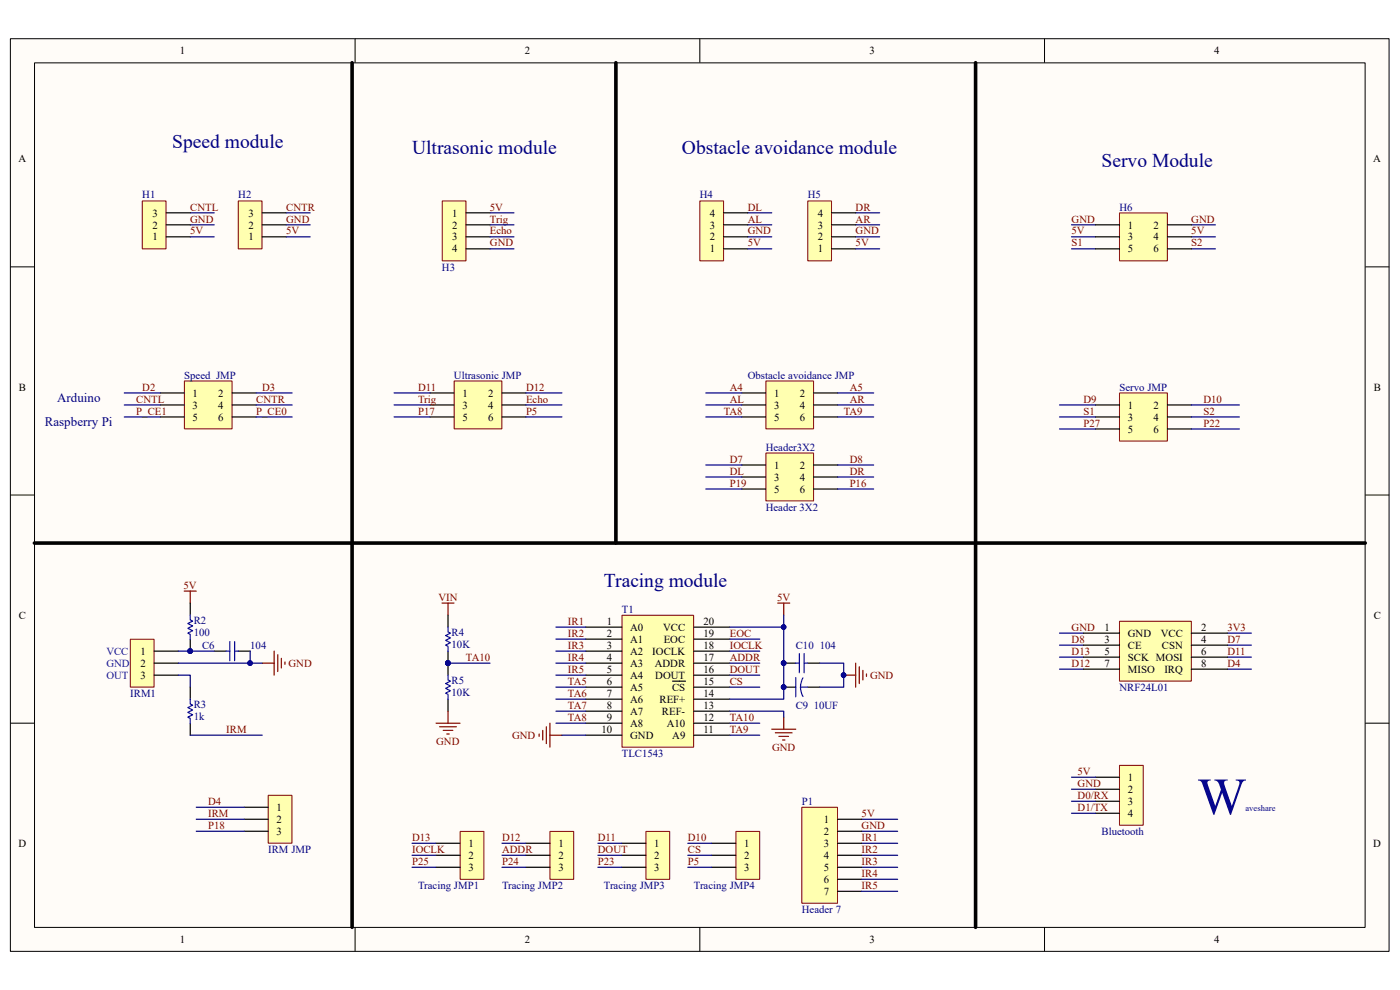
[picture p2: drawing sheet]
<svg xmlns="http://www.w3.org/2000/svg" width="297mm" height="210mm" viewBox="0 0 297 210" stroke-linecap="round" stroke-linejoin="round" font-family="sans-serif">
<path d="M2.2 8.3h292.5v193.5h-292.5z" fill="#fffcf8"/>
<path d="M2.2 8.2h292.5v193.6h-292.5z" fill="none" stroke="#000" stroke-width=".21"/>
<path d="M7.4 13.4h282.2v183.3h-282.2z" fill="#fffcf8"/>
<g fill="none" stroke="#000" stroke-width=".21">
<path d="M7.3 13.3h282.3v183.4h-282.3zM75.3 8.2v5.1M148.5 8.2v5.1M221.6 8.2v5.1M2.2 56.6h5.1M289.6 56.6h5.1M2.2 105h5.1M289.6 105h5.1M2.2 153.4h5.1M289.6 153.4h5.1M75.3 196.7v5.1M148.5 196.7v5.1"/>
<path d="M221.6 196.7v5.1"/>
</g>
<path d="M27.7 135.6h5v10.2h-5z" fill="#ffffb0"/>
<path d="M27.6 135.6h5.1v10.2h-5.1z" fill="none" stroke="#800000" stroke-width=".21"/>
<path d="M32.7 138.1h5.1M40.4 127.9v2.6M40.4 135.6v2.5M45.4 138.1h2.6M50.5 138.1h2.6M32.7 140.7h5.1M32.7 143.2h5.1M40.4 145.8v2.5M40.4 153.4v2.6" fill="none" stroke="#000" stroke-width=".25"/>
<path d="M39.1 125.4h2.5M40.4 125.4v2.5M58.2 138.1v5.1M58.9 138.9v3.6M59.7 139.6v2.1M55.6 140.7h2.6M60.4 140.4v.5" fill="none" stroke="#800000" stroke-width=".25"/>
<g fill="#000080" stroke="#000080" stroke-width=".21">
<circle cx="40.3" cy="138.1" r=".49"/>
<circle cx="53" cy="140.7" r=".49"/>
</g>
<path d="M40.4 130.5v1l.5 .3-1.1 .5 1.1 .5-1.1 .5 1.1 .5-1.1 .5 .6 .3v1M48 138.1h.7M48.7 136.1v4.1M49.8 136.1v4.1M49.8 138.1h.7M40.4 148.3v1l.5 .3-1.1 .5 1.1 .5-1.1 .5 1.1 .5-1.1 .5 .6 .3v1" fill="none" stroke="#00f" stroke-width=".25"/>
<path d="M37.8 138.1h7.6M53.1 138.1v2.6M37.8 140.7h17.8M37.8 143.2h2.6v2.6M40.4 156h15.2" fill="none" stroke="#000080" stroke-width=".25"/>
<path d="M56.9 168.7h5v10.2h-5z" fill="#ffffb0"/>
<path d="M56.9 168.7h5v10.2h-5z" fill="none" stroke="#800000" stroke-width=".21"/>
<path d="M51.8 171.2h5.1M51.8 173.8h5.1M51.8 176.3h5.1" fill="none" stroke="#000" stroke-width=".25"/>
<path d="M224.8 134.3h5.1M224.8 136.8h5.1M224.8 139.4h5.1M260.4 134.3h5.1M260.4 136.8h5.1M260.4 139.4h5.1M224.8 141.9h5.1M260.4 141.9h5.1M41.6 171.2h10.2M41.6 173.8h10.2M41.6 176.3h10.2" fill="none" stroke="#000080" stroke-width=".25"/>
<path d="M237.5 131.8h15.2v12.7h-15.2z" fill="#ffffb0"/>
<path d="M237.5 131.8h15.2v12.7h-15.2z" fill="none" stroke="#800000" stroke-width=".21"/>
<path d="M229.9 134.3h7.6M229.9 136.8h7.6M229.9 139.4h7.6M252.7 134.3h7.7M252.7 136.8h7.7M252.7 139.4h7.7M229.9 141.9h7.6M252.7 141.9h7.7" fill="none" stroke="#000" stroke-width=".25"/>
<g fill="none" stroke="#000080" stroke-width=".25">
<path d="M158.6 47.7h5.1M158.6 50.2h5.1M158.6 45.1h5.1M181.5 47.7h5.1M181.5 50.2h5.1M181.5 45.1h5.1M227.3 47.7h5.1M227.3 50.2h5.1M227.3 52.8h5.1M252.7 47.7h5.1M252.7 50.2h5.1M252.7 52.8h5.1"/>
<path d="M182.8 173.8h7.6M182.8 176.3h7.6M182.8 178.9h7.6M182.8 181.4h7.6M182.8 184h7.6"/>
</g>
<path d="M93.9 42.7h4.9v12.6h-4.9z" fill="#ffffb0"/>
<path d="M93.8 42.6h5v12.7h-5z" fill="none" stroke="#800000" stroke-width=".21"/>
<path d="M98.9 45.1h5M98.9 47.7h5M98.9 50.2h5M98.9 52.8h5" fill="none" stroke="#000" stroke-width=".25"/>
<path d="M103.9 45.1h5.1M103.9 47.7h5.1M103.9 50.2h5.1M103.9 52.8h5.1" fill="none" stroke="#000080" stroke-width=".25"/>
<path d="M39.2 80.9h10v10.1h-10z" fill="#ffffb0"/>
<path d="M39.1 80.8h10.1v10.2h-10.1z" fill="none" stroke="#800000" stroke-width=".21"/>
<path d="M34 83.4h5.1M34 85.9h5.1M34 88.4h5.1M49.3 83.4h5M49.3 85.9h5M49.3 88.4h5" fill="none" stroke="#000" stroke-width=".25"/>
<path d="M26.4 83.4h7.6M26.4 85.9h7.6M26.4 88.4h7.6M54.3 83.4h7.7M54.3 85.9h7.7M54.3 88.4h7.7" fill="none" stroke="#000080" stroke-width=".25"/>
<path d="M96.4 80.9h10.1v10.1h-10.1z" fill="#ffffb0"/>
<path d="M96.4 80.8h10.1v10.2h-10.1z" fill="none" stroke="#800000" stroke-width=".21"/>
<path d="M91.2 83.4h5.1M91.2 85.9h5.1M91.2 88.4h5.1M106.5 83.4h5.1M106.5 85.9h5.1M106.5 88.4h5.1" fill="none" stroke="#000" stroke-width=".25"/>
<path d="M83.6 83.4h7.6M83.6 85.9h7.6M83.6 88.4h7.6M111.6 83.4h7.6M111.6 85.9h7.6M111.6 88.4h7.6" fill="none" stroke="#000080" stroke-width=".25"/>
<path d="M162.5 80.9h10.1v10.1h-10.1z" fill="#ffffb0"/>
<path d="M162.5 80.8h10.1v10.2h-10.1z" fill="none" stroke="#800000" stroke-width=".21"/>
<path d="M157.4 83.4h5M157.4 85.9h5M157.4 88.4h5M172.6 83.4h5.1M172.6 85.9h5.1M172.6 88.4h5.1" fill="none" stroke="#000" stroke-width=".25"/>
<path d="M149.7 83.4h7.7M149.7 85.9h7.7M149.7 88.4h7.7M177.7 83.4h7.6M177.7 85.9h7.6M177.7 88.4h7.6" fill="none" stroke="#000080" stroke-width=".25"/>
<path d="M237.5 83.4h10.1v10.2h-10.1z" fill="#ffffb0"/>
<path d="M237.5 83.4h10.1v10.2h-10.1z" fill="none" stroke="#800000" stroke-width=".21"/>
<path d="M232.4 85.9h5.1M232.4 88.4h5.1M232.4 91h5.1M247.7 85.9h5M247.7 88.4h5M247.7 91h5" fill="none" stroke="#000" stroke-width=".25"/>
<path d="M224.8 85.9h7.6M224.8 88.4h7.6M224.8 91h7.6M252.7 85.9h10.2M252.7 88.4h10.2M252.7 91h10.2" fill="none" stroke="#000080" stroke-width=".25"/>
<path d="M97.7 176.4h5v10.1h-5z" fill="#ffffb0"/>
<path d="M97.6 176.4h5.1v10.1h-5.1z" fill="none" stroke="#800000" stroke-width=".21"/>
<path d="M92.5 178.9h5.1M92.5 181.4h5.1M92.5 184h5.1" fill="none" stroke="#000" stroke-width=".25"/>
<path d="M116.7 176.4h5v10.1h-5z" fill="#ffffb0"/>
<path d="M116.7 176.4h5v10.1h-5z" fill="none" stroke="#800000" stroke-width=".21"/>
<path d="M111.6 178.9h5.1M111.6 181.4h5.1M111.6 184h5.1" fill="none" stroke="#000" stroke-width=".25"/>
<path d="M137.1 176.4h5v10.1h-5z" fill="#ffffb0"/>
<path d="M137 176.4h5.1v10.1h-5.1z" fill="none" stroke="#800000" stroke-width=".21"/>
<path d="M131.9 178.9h5.1M131.9 181.4h5.1M131.9 184h5.1" fill="none" stroke="#000" stroke-width=".25"/>
<path d="M87.4 178.9h5.1M106.5 178.9h5.1M126.8 178.9h5.1M87.4 181.4h5.1M87.4 184h5.1M106.5 181.4h5.1M106.5 184h5.1M126.8 181.4h5.1M126.8 184h5.1" fill="none" stroke="#000080" stroke-width=".25"/>
<path d="M237.5 45.2h10.1v10.1h-10.1z" fill="#ffffb0"/>
<path d="M237.5 45.2h10.1v10.1h-10.1z" fill="none" stroke="#800000" stroke-width=".21"/>
<path d="M232.4 47.7h5.1M232.4 50.2h5.1M232.4 52.8h5.1M247.7 47.7h5M247.7 50.2h5M247.7 52.8h5" fill="none" stroke="#000" stroke-width=".25"/>
<path d="M40.4 45.1h5M40.4 47.7h5M40.4 50.2h5M60.7 45.1h5.1M60.7 47.7h5.1M60.7 50.2h5.1" fill="none" stroke="#000080" stroke-width=".25"/>
<path d="M30.2 42.7h5v10.1h-5z" fill="#ffffb0"/>
<path d="M30.2 42.6h5v10.2h-5z" fill="none" stroke="#800000" stroke-width=".21"/>
<path d="M35.3 50.2h5.1M35.3 47.7h5.1M35.3 45.1h5.1" fill="none" stroke="#000" stroke-width=".25"/>
<path d="M50.6 42.7h5v10.1h-5z" fill="#ffffb0"/>
<path d="M50.5 42.6h5.1v10.2h-5.1z" fill="none" stroke="#800000" stroke-width=".21"/>
<path d="M55.6 50.2h5.1M55.6 47.7h5.1M55.6 45.1h5.1" fill="none" stroke="#000" stroke-width=".25"/>
<path d="M148.5 42.7h5v12.6h-5z" fill="#ffffb0"/>
<path d="M148.5 42.6h5v12.7h-5z" fill="none" stroke="#800000" stroke-width=".21"/>
<path d="M153.5 52.8h5.1M153.5 50.2h5.1M153.5 47.7h5.1M153.5 45.1h5.1" fill="none" stroke="#000" stroke-width=".25"/>
<path d="M171.4 42.7h5v12.6h-5z" fill="#ffffb0"/>
<path d="M171.4 42.6h5v12.7h-5z" fill="none" stroke="#800000" stroke-width=".21"/>
<path d="M176.4 52.8h5.1M176.4 50.2h5.1M176.4 47.7h5.1M176.4 45.1h5.1" fill="none" stroke="#000" stroke-width=".25"/>
<path d="M158.6 52.8h5.1M181.5 52.8h5.1" fill="none" stroke="#000080" stroke-width=".25"/>
<path d="M237.5 162.4h5v12.6h-5z" fill="#ffffb0"/>
<path d="M237.5 162.3h5v12.7h-5z" fill="none" stroke="#800000" stroke-width=".21"/>
<path d="M232.4 164.9h5.1M232.4 167.4h5.1M232.4 170h5.1M232.4 172.5h5.1" fill="none" stroke="#000" stroke-width=".25"/>
<path d="M227.3 164.9h5.1M227.3 167.4h5.1M227.3 170h5.1M227.3 172.5h5.1" fill="none" stroke="#000080" stroke-width=".25"/>
<path d="M162.5 96.1h10.1v10.2h-10.1z" fill="#ffffb0"/>
<path d="M162.5 96.1h10.1v10.2h-10.1z" fill="none" stroke="#800000" stroke-width=".21"/>
<path d="M157.4 98.6h5M172.6 98.6h5.1M157.4 101.2h5M157.4 103.7h5M172.6 101.2h5.1M172.6 103.7h5.1" fill="none" stroke="#000" stroke-width=".25"/>
<path d="M149.7 98.6h7.7M177.7 98.6h7.6M149.7 101.2h7.7M149.7 103.7h7.7M177.7 101.2h7.6M177.7 103.7h7.6" fill="none" stroke="#000080" stroke-width=".25"/>
<path d="M170.1 171.3h7.6v20.3h-7.6z" fill="#ffffb0"/>
<path d="M170.1 171.2h7.6v20.4h-7.6z" fill="none" stroke="#800000" stroke-width=".21"/>
<path d="M177.7 173.8h5.1M177.7 176.3h5.1M177.7 178.9h5.1M177.7 181.4h5.1M177.7 184h5.1M177.7 186.5h5.1M177.7 189.1h5.1" fill="none" stroke="#000" stroke-width=".25"/>
<path d="M182.8 186.5h7.6M182.8 189.1h7.6" fill="none" stroke="#000080" stroke-width=".25"/>
<path d="M156.2 176.4h5v10.1h-5z" fill="#ffffb0"/>
<path d="M156.1 176.4h5.1v10.1h-5.1z" fill="none" stroke="#800000" stroke-width=".21"/>
<path d="M151 178.9h5.1M151 181.4h5.1M151 184h5.1" fill="none" stroke="#000" stroke-width=".25"/>
<path d="M145.9 178.9h5.1M145.9 181.4h5.1M145.9 184h5.1" fill="none" stroke="#000080" stroke-width=".25"/>
<path d="M74.7 13.3v183.4M130.7 13.3v101.9M207 13.3v183.4M7.3 115.2h282.3" fill="none" stroke="#000" stroke-width=".76"/>
<path d="M132 130.6h15.2v27.9h-15.2z" fill="#ffffb0"/>
<path d="M132 130.5h15.2v28h-15.2z" fill="none" stroke="#800000" stroke-width=".21"/>
<g fill="none" stroke="#000" stroke-width=".25">
<path d="M95 130.5v2.5M95 138.1v5.1M124.3 133h7.6M124.3 135.6h7.6M124.3 138.1h7.6M147.2 133h7.6M147.2 135.6h7.6M147.2 138.1h7.6M95 148.3v2.6M124.3 140.7h7.6M124.3 143.2h7.6M124.3 145.8h7.6"/>
<path d="M124.3 148.3h7.6M124.3 150.9h7.6M124.3 153.4h7.6M124.3 156h7.6M142.7 144.5h2.7M147.2 140.7h7.6M147.2 143.2h7.6M147.2 145.8h7.6M147.2 148.3h7.6M147.2 150.9h7.6M147.2 153.4h7.6M147.2 156h7.6"/>
<path d="M166.3 140.7h2.5M166.3 145.8h2.5M171.4 140.7h2.5M171.4 145.8h2.5"/>
</g>
<g fill="none" stroke="#800000" stroke-width=".25">
<path d="M93.8 127.9h2.5M95 127.9v2.6M165 127.9h2.5M166.3 127.9v2.6M92.5 153.4h5.1M93.3 154.2h3.5M94 154.9h2.1M94.8 155.7h.5M95 150.9v2.5M114.4 155.7v.5M115.1 154.9v2.1M115.9 154.2v3.5"/>
<path d="M116.7 153.4v5.1M116.7 156h2.5M163.7 154.7h5.1M164.5 155.4h3.5M165.2 156.2h2.1M166 157h.5M166.3 152.1v2.6M179 143.2h2.5M181.5 140.7v5.1M182.3 141.4v3.6M183.1 142.2v2M183.8 143v.5"/>
</g>
<g fill="none" stroke="#000080" stroke-width=".25">
<path d="M117.9 133h6.4M117.9 135.6h6.4M117.9 138.1h6.4M154.8 133h11.5M154.8 135.6h6.4M154.8 138.1h6.4M166.3 130.5v17.8h-11.5M95 140.7h8.9M117.9 140.7h6.4M117.9 143.2h6.4M117.9 145.8h6.4M117.9 148.3h6.4"/>
<path d="M117.9 150.9h6.4M117.9 153.4h6.4M119.2 156h5.1M154.8 150.9h11.5v1.2M154.8 156h6.4M154.8 140.7h6.4M154.8 143.2h6.4M154.8 145.8h6.4M154.8 153.4h6.4M173.9 140.7h5.1v5.1h-5.1"/>
</g>
<g fill="#000080" stroke="#000080" stroke-width=".21">
<circle cx="166.2" cy="140.7" r=".49"/>
<circle cx="166.2" cy="145.7" r=".49"/>
<circle cx="179" cy="143.2" r=".49"/>
<circle cx="166.2" cy="133" r=".49"/>
<circle cx="95" cy="140.7" r=".49"/>
</g>
<path d="M95 133v1l.6 .3-1.1 .5 1.1 .5-1.1 .5 1.1 .5-1.1 .5 .5 .3v1M169.6 138.6v4.1M170.6 138.6v4.1M95 143.2v1l.6 .3-1.1 .5 1.1 .5-1.1 .5 1.1 .5-1.1 .5 .5 .3v1M168.8 140.7h.8M168.8 143.7v4.1M169.8 145.8l.1 .8 .4 1.1M169.8 145.8h1.6M170.3 143.8l-.4 1.1-.1 .9M170.6 140.7h.8" fill="none" stroke="#00f" stroke-width=".25"/>
<text font-size="11" fill="#000080" x="254" y="172.7">W</text>
<g font-size="4.1" fill="#000080">
<text x="36.5" y="31.5">Speed module</text>
<text x="87.4" y="32.8">Ultrasonic module</text>
<text x="144.7" y="32.8">Obstacle avoidance module</text>
<text x="233.7" y="35.3">Servo Module</text>
<text x="128.1" y="124.5">Tracing module</text>
</g>
<g font-size="2.8" fill="#000080">
<text x="12.1" y="85.3">Arduino</text>
<text x="9.5" y="90.4">Raspberry Pi</text>
</g>
<g font-size="2.3">
<text x="38.2" y="11.5">1</text>
<text x="111.3" y="11.5">2</text>
<text x="184.4" y="11.5">3</text>
<text x="257.6" y="11.5">4</text>
<text x="3.9" y="34.5">A</text>
<text x="291.3" y="34.5">A</text>
<text x="32.3" y="45.9">3</text>
<text x="52.7" y="45.9">3</text>
<text x="95.9" y="45.9">1</text>
<text x="150.6" y="45.9">4</text>
<text x="173.5" y="45.9">4</text>
<text x="32.3" y="51">1</text>
<text x="32.3" y="48.5">2</text>
<text x="52.7" y="51">1</text>
<text x="52.7" y="48.5">2</text>
<text x="95.9" y="48.5">2</text>
<text x="95.9" y="51">3</text>
<text x="95.9" y="53.6">4</text>
<text x="150.6" y="53.6">1</text>
<text x="150.6" y="51">2</text>
<text x="150.6" y="48.5">3</text>
<text x="173.5" y="53.6">1</text>
<text x="173.5" y="51">2</text>
<text x="173.5" y="48.5">3</text>
<text x="239.3" y="48.5">1</text>
<text x="239.3" y="51">3</text>
<text x="239.3" y="53.6">5</text>
<text x="244.7" y="48.5">2</text>
<text x="244.7" y="51">4</text>
<text x="244.7" y="53.6">6</text>
<text x="4" y="82.8">B</text>
<text x="291.4" y="82.8">B</text>
<text x="40.9" y="84.1">1</text>
<text x="40.9" y="86.7">3</text>
<text x="40.9" y="89.2">5</text>
<text x="46.3" y="84.1">2</text>
<text x="46.3" y="86.7">4</text>
<text x="46.3" y="89.2">6</text>
<text x="98.1" y="84.1">1</text>
<text x="98.1" y="86.7">3</text>
<text x="98.1" y="89.2">5</text>
<text x="103.5" y="84.1">2</text>
<text x="103.5" y="86.7">4</text>
<text x="103.5" y="89.2">6</text>
<text x="164.2" y="84.1">1</text>
<text x="164.2" y="86.7">3</text>
<text x="164.2" y="89.2">5</text>
<text x="169.7" y="84.1">2</text>
<text x="169.7" y="86.7">4</text>
<text x="169.7" y="89.2">6</text>
<text x="239.3" y="86.7">1</text>
<text x="239.3" y="89.2">3</text>
<text x="244.7" y="86.7">2</text>
<text x="244.7" y="89.2">4</text>
<text x="239.3" y="91.8">5</text>
<text x="244.7" y="91.8">6</text>
<text x="164.2" y="99.4">1</text>
<text x="164.2" y="102">3</text>
<text x="169.7" y="99.4">2</text>
<text x="169.7" y="102">4</text>
<text x="164.2" y="104.5">5</text>
<text x="169.7" y="104.5">6</text>
<text x="4" y="131.3">C</text>
<text x="291.4" y="131.3">C</text>
<text x="128.7" y="132.5">1</text>
<text x="128.7" y="135.1">2</text>
<text x="128.7" y="137.6">3</text>
<text x="133.7" y="133.8">A0</text>
<text x="133.7" y="136.4">A1</text>
<text x="140.7" y="133.8">VCC</text>
<text x="140.8" y="136.4">EOC</text>
<text x="149.2" y="137.6">18</text>
<text x="149.2" y="135.1">19</text>
<text x="149.2" y="132.5">20</text>
<text x="234.3" y="133.8">1</text>
<text x="234.3" y="136.4">3</text>
<text x="239.3" y="135.1">GND</text>
<text x="239.3" y="137.6">CE</text>
<text x="246.3" y="135.1">VCC</text>
<text x="246.5" y="137.6">CSN</text>
<text x="254.8" y="133.8">2</text>
<text x="254.8" y="136.4">4</text>
<text x="29.8" y="138.9">1</text>
<text x="29.8" y="141.4">2</text>
<text x="29.8" y="144">3</text>
<text x="128.7" y="140.2">4</text>
<text x="128.7" y="142.7">5</text>
<text x="133.7" y="138.9">A2</text>
<text x="133.7" y="141.4">A3</text>
<text x="133.7" y="144">A4</text>
<text x="138.4" y="138.9">IOCLK</text>
<text x="138.9" y="141.4">ADDR</text>
<text x="139" y="144">DOUT</text>
<text x="149.2" y="142.7">16</text>
<text x="149.2" y="140.2">17</text>
<text x="234.3" y="138.9">5</text>
<text x="234.3" y="141.4">7</text>
<text x="239.3" y="140.2">SCK MOSI</text>
<text x="239.3" y="142.7">MISO</text>
<text x="247" y="142.7">IRQ</text>
<text x="254.8" y="138.9">6</text>
<text x="254.8" y="141.4">8</text>
<text x="128.7" y="145.2">6</text>
<text x="128.7" y="147.8">7</text>
<text x="133.7" y="146.6">A5</text>
<text x="133.7" y="149.1">A6</text>
<text x="139.9" y="149.1">REF+</text>
<text x="142.6" y="146.6">CS</text>
<text x="149.2" y="147.8">14</text>
<text x="149.2" y="145.2">15</text>
<text x="127.6" y="155.4">10</text>
<text x="128.7" y="150.4">8</text>
<text x="128.7" y="152.9">9</text>
<text x="133.7" y="151.6">A7</text>
<text x="133.7" y="154.2">A8</text>
<text x="140.4" y="151.6">REF-</text>
<text x="141.4" y="154.2">A10</text>
<text x="149.2" y="155.4">11</text>
<text x="149.2" y="152.9">12</text>
<text x="149.2" y="150.4">13</text>
<text x="133.7" y="156.7">GND</text>
<text x="142.6" y="156.7">A9</text>
<text x="239.3" y="165.6">1</text>
<text x="58.7" y="172">1</text>
<text x="239.3" y="168.2">2</text>
<text x="239.3" y="170.7">3</text>
<text x="239.3" y="173.3">4</text>
<text x="3.9" y="179.7">D</text>
<text x="58.7" y="174.5">2</text>
<text x="58.7" y="177.1">3</text>
<text x="99.4" y="179.7">1</text>
<text x="118.4" y="179.7">1</text>
<text x="138.8" y="179.7">1</text>
<text x="157.9" y="179.7">1</text>
<text x="174.8" y="174.5">1</text>
<text x="174.8" y="177.1">2</text>
<text x="174.8" y="179.7">3</text>
<text x="291.3" y="179.7">D</text>
<text x="99.4" y="182.2">2</text>
<text x="99.4" y="184.7">3</text>
<text x="118.4" y="182.2">2</text>
<text x="118.4" y="184.7">3</text>
<text x="138.8" y="182.2">2</text>
<text x="138.8" y="184.7">3</text>
<text x="157.9" y="182.2">2</text>
<text x="157.9" y="184.7">3</text>
<text x="174.8" y="182.2">4</text>
<text x="174.8" y="184.7">5</text>
<text x="174.8" y="187.3">6</text>
<text x="174.8" y="189.8">7</text>
<text x="38.2" y="200">1</text>
<text x="111.3" y="200">2</text>
<text x="184.4" y="200">3</text>
<text x="257.6" y="200">4</text>
</g>
<g font-size="2.3" fill="#000080">
<text x="30.2" y="42.1">H1</text>
<text x="50.5" y="42.1">H2</text>
<text x="148.5" y="42.1">H4</text>
<text x="171.4" y="42.1">H5</text>
<text x="237.5" y="44.7">H6</text>
<text x="93.8" y="57.4">H3</text>
<text x="39.1" y="80.3">Speed JMP</text>
<text x="96.3" y="80.3">Ultrasonic JMP</text>
<text x="158.6" y="80.3">Obstacle avoidance JMP</text>
<text x="237.5" y="82.8">Servo JMP</text>
<text x="162.4" y="95.6">Header3X2</text>
<text x="162.4" y="108.3">Header 3X2</text>
<text x="131.9" y="130">T1</text>
<text x="41.1" y="132.3">R2</text>
<text x="41.1" y="134.8">100</text>
<text x="42.9" y="137.6">C6</text>
<text x="53.1" y="137.6">104</text>
<text x="95.8" y="134.8">R4</text>
<text x="95.8" y="137.4">10K</text>
<text x="168.8" y="137.6">C10</text>
<text x="173.9" y="137.6">104</text>
<text x="27.6" y="147.8">IRM1</text>
<text x="95.8" y="145">R5</text>
<text x="95.8" y="147.6">10K</text>
<text x="237.5" y="146.6">NRF24L01</text>
<text x="41.1" y="150.1">R3</text>
<text x="41.1" y="152.7">1k</text>
<text x="168.8" y="150.4">C9</text>
<text x="172.6" y="150.4">10UF</text>
<text x="131.9" y="160.5">TLC1543</text>
<text x="170.1" y="170.7">P1</text>
<text x="233.7" y="177.1">Bluetooth</text>
<text x="56.9" y="180.9">IRM JMP</text>
<text x="88.7" y="188.6">Tracing JMP1</text>
<text x="106.5" y="188.6">Tracing JMP2</text>
<text x="128.1" y="188.6">Tracing JMP3</text>
<text x="147.2" y="188.6">Tracing JMP4</text>
<text x="170.1" y="193.7">Header 7</text>
</g>
<g font-size="2.3" fill="#800000">
<text x="40.3" y="44.7">CNTL</text>
<text x="40.3" y="47.2">GND</text>
<text x="60.7" y="44.7">CNTR</text>
<text x="60.7" y="47.2">GND</text>
<text x="103.9" y="44.7">5V</text>
<text x="103.9" y="47.2">Trig</text>
<text x="158.6" y="47.2">AL</text>
<text x="158.6" y="44.7">DL</text>
<text x="181.5" y="47.2">AR</text>
<text x="181.5" y="44.7">DR</text>
<text x="227.3" y="47.2">GND</text>
<text x="252.7" y="47.2">GND</text>
<text x="40.3" y="49.7">5V</text>
<text x="60.7" y="49.7">5V</text>
<text x="103.9" y="49.7">Echo</text>
<text x="103.9" y="52.3">GND</text>
<text x="158.6" y="52.3">5V</text>
<text x="158.6" y="49.7">GND</text>
<text x="181.5" y="49.7">GND</text>
<text x="181.5" y="52.3">5V</text>
<text x="227.3" y="49.7">5V</text>
<text x="227.3" y="52.3">S1</text>
<text x="252.7" y="49.7">5V</text>
<text x="252.7" y="52.3">S2</text>
<text x="30.2" y="82.8">D2</text>
<text x="55.6" y="82.8">D3</text>
<text x="88.7" y="82.8">D11</text>
<text x="111.6" y="82.8">D12</text>
<text x="154.8" y="82.8">A4</text>
<text x="180.3" y="82.8">A5</text>
<text x="28.9" y="85.4">CNTL</text>
<text x="28.9" y="88">P_CE1</text>
<text x="54.4" y="85.4">CNTR</text>
<text x="54.4" y="88">P_CE0</text>
<text x="88.7" y="85.4">Trig</text>
<text x="88.7" y="88">P17</text>
<text x="111.6" y="85.4">Echo</text>
<text x="111.6" y="88">P5</text>
<text x="153.5" y="88">TA8</text>
<text x="154.8" y="85.4">AL</text>
<text x="179" y="88">TA9</text>
<text x="180.3" y="85.4">AR</text>
<text x="229.9" y="88">S1</text>
<text x="229.9" y="85.4">D9</text>
<text x="255.3" y="88">S2</text>
<text x="255.3" y="85.4">D10</text>
<text x="229.9" y="90.5">P27</text>
<text x="255.3" y="90.5">P22</text>
<text x="154.8" y="100.7">DL</text>
<text x="154.8" y="98.1">D7</text>
<text x="180.3" y="98.1">D8</text>
<text x="180.3" y="100.7">DR</text>
<text x="154.8" y="103.3">P19</text>
<text x="180.3" y="103.3">P16</text>
<text x="38.9" y="124.9">5V</text>
<text x="93" y="127.4">VIN</text>
<text x="164.8" y="127.4">5V</text>
<text x="120.5" y="132.5">IR1</text>
<text x="120.5" y="135.1">IR2</text>
<text x="120.5" y="137.6">IR3</text>
<text x="154.8" y="135.1">EOC</text>
<text x="154.8" y="137.6">IOCLK</text>
<text x="227.3" y="133.8">GND</text>
<text x="227.3" y="136.4">D8</text>
<text x="260.4" y="133.8">3V3</text>
<text x="260.4" y="136.4">D7</text>
<text x="61.2" y="141.4">GND</text>
<text x="98.8" y="140.2">TA10</text>
<text x="120.5" y="140.2">IR4</text>
<text x="120.5" y="142.7">IR5</text>
<text x="154.8" y="140.2">ADDR</text>
<text x="154.8" y="142.7">DOUT</text>
<text x="184.6" y="144">GND</text>
<text x="227.3" y="141.4">D12</text>
<text x="227.3" y="138.9">D13</text>
<text x="260.4" y="141.4">D4</text>
<text x="260.4" y="138.9">D11</text>
<text x="120.5" y="145.2">TA5</text>
<text x="120.5" y="147.8">TA6</text>
<text x="154.8" y="145.2">CS</text>
<text x="48" y="155.4">IRM</text>
<text x="120.5" y="150.4">TA7</text>
<text x="120.5" y="152.9">TA8</text>
<text x="154.8" y="155.4">TA9</text>
<text x="154.8" y="152.9">TA10</text>
<text x="92.5" y="158">GND</text>
<text x="108.6" y="156.7">GND</text>
<text x="163.8" y="159.3">GND</text>
<text x="228.6" y="164.4">5V</text>
<text x="228.6" y="166.9">GND</text>
<text x="44.2" y="173.3">IRM</text>
<text x="44.2" y="170.7">D4</text>
<text x="182.8" y="173.3">5V</text>
<text x="228.6" y="169.5">D0/RX</text>
<text x="228.6" y="172">D1/TX</text>
<text x="44.2" y="175.9">P18</text>
<text x="87.4" y="178.4">D13</text>
<text x="106.5" y="178.4">D12</text>
<text x="126.8" y="178.4">D11</text>
<text x="145.9" y="178.4">D10</text>
<text x="182.8" y="175.9">GND</text>
<text x="182.8" y="178.4">IR1</text>
<text x="87.4" y="183.5">P25</text>
<text x="87.4" y="180.9">IOCLK</text>
<text x="106.5" y="183.5">P24</text>
<text x="106.5" y="180.9">ADDR</text>
<text x="126.8" y="183.5">P23</text>
<text x="126.8" y="180.9">DOUT</text>
<text x="145.9" y="183.5">P5</text>
<text x="145.9" y="180.9">CS</text>
<text x="182.8" y="180.9">IR2</text>
<text x="182.8" y="183.5">IR3</text>
<text x="182.8" y="186">IR4</text>
<text x="182.8" y="188.6">IR5</text>
</g>
<g font-size="2.3" fill="#00f">
<text x="22.6" y="138.9">VCC</text>
<text x="22.6" y="141.4">GND</text>
<text x="22.6" y="144">OUT</text>
</g>
<text font-size="1.8" fill="#000080" x="264.2" y="172.1">aveshare</text>
</svg>
